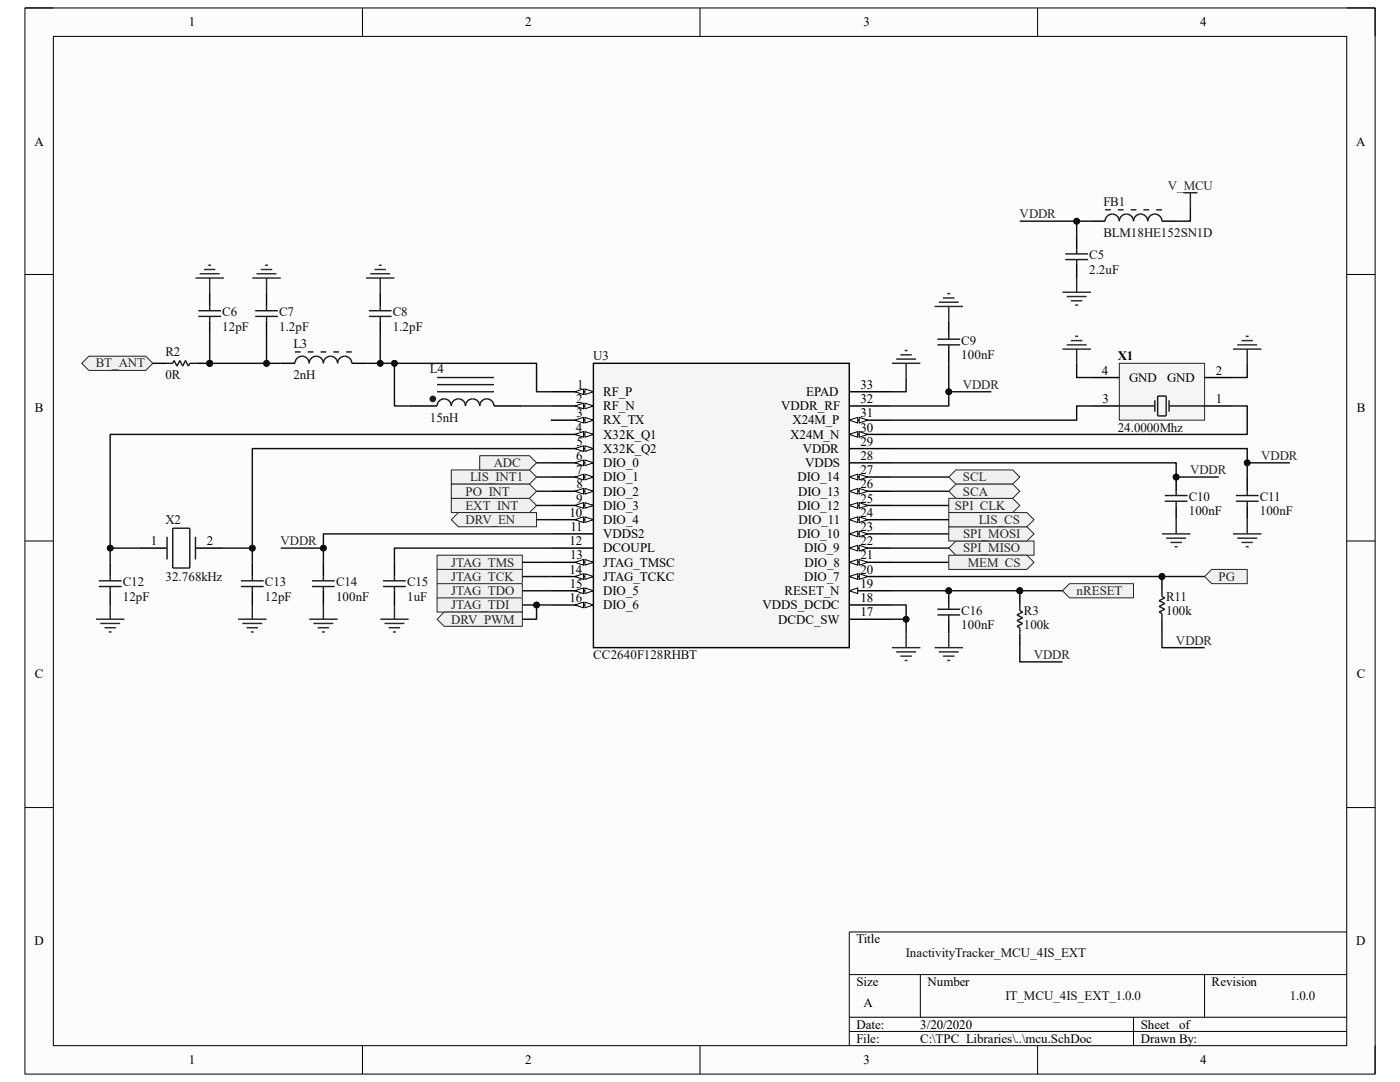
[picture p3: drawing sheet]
<svg xmlns="http://www.w3.org/2000/svg" width="279mm" height="216mm" viewBox="0 0 279 216" stroke-linecap="round" stroke-linejoin="round" font-family="sans-serif">
<path d="M5 1.6h269.4v212.7h-269.4z" fill-rule="evenodd" fill="#fcfcfc"/>
<path d="M5 1.6h269.4v212.7h-269.4z" fill="none" stroke="#000" stroke-width=".2"/>
<path d="M10.6 7.3h258.2v201.4h-258.2z" fill-rule="evenodd" fill="#fcfcfc"/>
<g fill="none" stroke="#000" stroke-width=".2">
<path d="M5 1.6h5.6M10.6 7.3h258.2v201.4h-258.2zM72.3 1.6v5.7M139.7 1.6v5.7M207.1 1.6v5.7M268.8 1.6h5.6v5.7M5 54.8h5.6M268.8 54.8h5.6M5 107.9h5.6M268.8 107.9h5.6M5 161.1h5.6M268.8 161.1h5.6"/>
<path d="M169.5 194.5h99.3M183.7 194.5v8.5M240.4 194.5v8.5M268.8 186h-99.3v22.7M72.3 208.7v5.6M139.7 208.7v5.6M169.5 203h99.3M169.5 205.8h99.3M207.1 208.7v5.6M226.2 203v5.7M274.4 208.7v5.6"/>
</g>
<path d="M81.6 81h5.6M98.6 81h5.6" fill="none" stroke="#000" stroke-width=".29"/>
<path d="M87.2 78.2h11.4M87.2 76.8h11.4M87.2 81a1.42 1.42 0 0 1 1.4-1.4 1.42 1.42 0 0 1 1.5 1.4 1.42 1.42 0 0 1 1.4-1.4 1.42 1.42 0 0 1 1.4 1.4 1.42 1.42 0 0 1 1.4-1.4 1.42 1.42 0 0 1 1.4 1.4 1.42 1.42 0 0 1 1.5-1.4 1.42 1.42 0 0 1 1.4 1.4" fill="none" stroke="#1c1c1c" stroke-width=".29"/>
<circle cx="86.4" cy="79.6" r=".57" fill="#1c1c1c"/>
<circle cx="86.4" cy="79.6" r=".57" fill="none" stroke="#1c1c1c" stroke-width=".2"/>
<path d="M87.2 75.3h11.4" fill="none" stroke="#1c1c1c" stroke-width=".29"/>
<path d="M41.8 58.3v2.9M53.2 58.3v2.9M75.9 58.3v2.9M41.8 64v2.8M53.2 64v2.8M56 72.5h2.9M70.2 72.5h2.8M75.9 64v2.8" fill="none" stroke="#000" stroke-width=".28"/>
<g fill="none" stroke="#1c1c1c" stroke-width=".28">
<path d="M39.6 63.1h4.5M39.6 62h4.5M41.8 61.2v.8M41.8 63.1v.9M50.9 63.1h4.6M50.9 62h4.6M53.2 61.2v.8M53.2 63.1v.9M58.9 72.5a1.42 1.42 0 0 1 1.4-1.4 1.42 1.42 0 0 1 1.4 1.4 1.42 1.42 0 0 1 1.4-1.4 1.42 1.42 0 0 1 1.4 1.4 1.42 1.42 0 0 1 1.5-1.4 1.42 1.42 0 0 1 1.4 1.4 1.42 1.42 0 0 1 1.4-1.4 1.42 1.42 0 0 1 1.4 1.4M58.9 70.2h1.1M61.4 70.2h1.2M64 70.2h1.1"/>
<path d="M66.5 70.2h1.2M69.1 70.2h1.1M73.6 63.1h4.6M73.6 62h4.6M75.9 61.2v.8M75.9 63.1v.9"/>
</g>
<path d="M50.4 55.5h5.6M51.2 54.6h4M52.1 53.8h2.2M52.9 52.9h.6M53.2 55.5v2.8M73 55.5h5.7M73.9 54.6h4M74.7 53.8h2.3M75.6 52.9h.6M75.9 55.5v2.8" fill="none" stroke="#262626" stroke-width=".28"/>
<circle cx="41.8" cy="72.5" r=".57" fill="#0e0e0e"/>
<circle cx="41.8" cy="72.5" r=".57" fill="none" stroke="#0e0e0e" stroke-width=".2"/>
<path d="M30.5 72.5h2.8M39 72.5h2.8" fill="none" stroke="#000" stroke-width=".28"/>
<circle cx="41.8" cy="72.5" r=".57" fill="#0e0e0e"/>
<circle cx="41.8" cy="72.5" r=".57" fill="none" stroke="#0e0e0e" stroke-width=".2"/>
<path d="M33.3 72.5h1.2l.3-.6 .5 1.2 .6-1.2 .6 1.2 .5-1.2 .6 1.2 .3-.6h1.1" fill="none" stroke="#1c1c1c" stroke-width=".28"/>
<path d="M118.4 72.5h51.1v56.7h-51.1z" fill-rule="evenodd" fill="#f5f5f5"/>
<path d="M109.9 78.2h8.5M118.4 72.5h51.1v56.7h-51.1z" fill="none" stroke="#000" stroke-width=".29"/>
<path d="M116.7 77.6l1.7 .6-1.7 .5z" fill="#fbfbfb"/>
<path d="M116.7 77.6l1.7 .6-1.7 .5z" fill="none" stroke="#000" stroke-width=".2"/>
<path d="M114.7 78.2l1.7-.6v1.1z" fill="#fbfbfb"/>
<path d="M114.7 78.2l1.7-.6v1.1z" fill="none" stroke="#000" stroke-width=".2"/>
<path d="M109.9 81h8.5" fill="none" stroke="#000" stroke-width=".29"/>
<path d="M116.7 80.4l1.7 .6-1.7 .6z" fill="#fbfbfb"/>
<path d="M116.7 80.4l1.7 .6-1.7 .6z" fill="none" stroke="#000" stroke-width=".2"/>
<path d="M114.7 81l1.7-.6v1.2z" fill="#fbfbfb"/>
<path d="M114.7 81l1.7-.6v1.2z" fill="none" stroke="#000" stroke-width=".2"/>
<path d="M109.9 83.8h8.5" fill="none" stroke="#000" stroke-width=".29"/>
<path d="M116.7 83.3l1.7 .5-1.7 .6z" fill="#fbfbfb"/>
<path d="M116.7 83.3l1.7 .5-1.7 .6z" fill="none" stroke="#000" stroke-width=".2"/>
<path d="M114.7 83.8l1.7-.5v1.1z" fill="#fbfbfb"/>
<path d="M114.7 83.8l1.7-.5v1.1z" fill="none" stroke="#000" stroke-width=".2"/>
<path d="M109.9 86.7h8.5" fill="none" stroke="#000" stroke-width=".29"/>
<path d="M116.7 86.1l1.7 .6-1.7 .5z" fill="#fbfbfb"/>
<path d="M116.7 86.1l1.7 .6-1.7 .5z" fill="none" stroke="#000" stroke-width=".2"/>
<path d="M114.7 86.7l1.7-.6v1.1z" fill="#fbfbfb"/>
<path d="M114.7 86.7l1.7-.6v1.1z" fill="none" stroke="#000" stroke-width=".2"/>
<path d="M109.9 89.5h8.5" fill="none" stroke="#000" stroke-width=".29"/>
<path d="M116.7 88.9l1.7 .6-1.7 .6z" fill="#fbfbfb"/>
<path d="M116.7 88.9l1.7 .6-1.7 .6z" fill="none" stroke="#000" stroke-width=".2"/>
<path d="M114.7 89.5l1.7-.6v1.2z" fill="#fbfbfb"/>
<path d="M114.7 89.5l1.7-.6v1.2z" fill="none" stroke="#000" stroke-width=".2"/>
<path d="M109.9 92.4h8.5" fill="none" stroke="#000" stroke-width=".29"/>
<path d="M116.7 91.8l1.7 .6-1.7 .5z" fill="#fbfbfb"/>
<path d="M116.7 91.8l1.7 .6-1.7 .5z" fill="none" stroke="#000" stroke-width=".2"/>
<path d="M114.7 92.4l1.7-.6v1.1z" fill="#fbfbfb"/>
<path d="M114.7 92.4l1.7-.6v1.1z" fill="none" stroke="#000" stroke-width=".2"/>
<path d="M109.9 95.2h8.5" fill="none" stroke="#000" stroke-width=".29"/>
<path d="M116.7 94.6l1.7 .6-1.7 .6z" fill="#fbfbfb"/>
<path d="M116.7 94.6l1.7 .6-1.7 .6z" fill="none" stroke="#000" stroke-width=".2"/>
<path d="M114.7 95.2l1.7-.6v1.2z" fill="#fbfbfb"/>
<path d="M114.7 95.2l1.7-.6v1.2z" fill="none" stroke="#000" stroke-width=".2"/>
<path d="M109.9 98h8.5" fill="none" stroke="#000" stroke-width=".29"/>
<path d="M116.7 97.5l1.7 .5-1.7 .6z" fill="#fbfbfb"/>
<path d="M116.7 97.5l1.7 .5-1.7 .6z" fill="none" stroke="#000" stroke-width=".2"/>
<path d="M114.7 98l1.7-.5v1.1z" fill="#fbfbfb"/>
<path d="M114.7 98l1.7-.5v1.1z" fill="none" stroke="#000" stroke-width=".2"/>
<path d="M109.9 100.9h8.5" fill="none" stroke="#000" stroke-width=".29"/>
<path d="M116.7 100.3l1.7 .6-1.7 .5z" fill="#fbfbfb"/>
<path d="M116.7 100.3l1.7 .6-1.7 .5z" fill="none" stroke="#000" stroke-width=".2"/>
<path d="M114.7 100.9l1.7-.6v1.1z" fill="#fbfbfb"/>
<path d="M114.7 100.9l1.7-.6v1.1z" fill="none" stroke="#000" stroke-width=".2"/>
<path d="M109.9 103.7h8.5" fill="none" stroke="#000" stroke-width=".29"/>
<path d="M116.7 103.1l1.7 .6-1.7 .6z" fill="#fbfbfb"/>
<path d="M116.7 103.1l1.7 .6-1.7 .6z" fill="none" stroke="#000" stroke-width=".2"/>
<path d="M114.7 103.7l1.7-.6v1.2z" fill="#fbfbfb"/>
<path d="M114.7 103.7l1.7-.6v1.2z" fill="none" stroke="#000" stroke-width=".2"/>
<path d="M109.9 106.5h8.5M109.9 109.4h8.5M109.9 112.2h8.5" fill="none" stroke="#000" stroke-width=".29"/>
<path d="M116.7 111.6l1.7 .6-1.7 .6z" fill="#fbfbfb"/>
<path d="M116.7 111.6l1.7 .6-1.7 .6z" fill="none" stroke="#000" stroke-width=".2"/>
<path d="M114.7 112.2l1.7-.6v1.2z" fill="#fbfbfb"/>
<path d="M114.7 112.2l1.7-.6v1.2z" fill="none" stroke="#000" stroke-width=".2"/>
<path d="M109.9 115h8.5" fill="none" stroke="#000" stroke-width=".29"/>
<path d="M116.7 114.5l1.7 .5-1.7 .6z" fill="#fbfbfb"/>
<path d="M116.7 114.5l1.7 .5-1.7 .6z" fill="none" stroke="#000" stroke-width=".2"/>
<path d="M114.7 115l1.7-.5v1.1z" fill="#fbfbfb"/>
<path d="M114.7 115l1.7-.5v1.1z" fill="none" stroke="#000" stroke-width=".2"/>
<path d="M109.9 117.9h8.5" fill="none" stroke="#000" stroke-width=".29"/>
<path d="M116.7 117.3l1.7 .6-1.7 .5z" fill="#fbfbfb"/>
<path d="M116.7 117.3l1.7 .6-1.7 .5z" fill="none" stroke="#000" stroke-width=".2"/>
<path d="M114.7 117.9l1.7-.6v1.1z" fill="#fbfbfb"/>
<path d="M114.7 117.9l1.7-.6v1.1z" fill="none" stroke="#000" stroke-width=".2"/>
<path d="M109.9 120.7h8.5" fill="none" stroke="#000" stroke-width=".29"/>
<path d="M116.7 120.1l1.7 .6-1.7 .6z" fill="#fbfbfb"/>
<path d="M116.7 120.1l1.7 .6-1.7 .6z" fill="none" stroke="#000" stroke-width=".2"/>
<path d="M114.7 120.7l1.7-.6v1.2z" fill="#fbfbfb"/>
<path d="M114.7 120.7l1.7-.6v1.2z" fill="none" stroke="#000" stroke-width=".2"/>
<path d="M169.5 117.9h8.5M169.5 123.6h8.5M169.5 120.7h8.5" fill="none" stroke="#000" stroke-width=".29"/>
<path d="M169.5 117.9l1.7-.6v1.1z" fill="#fbfbfb"/>
<path d="M169.5 117.9l1.7-.6v1.1z" fill="none" stroke="#000" stroke-width=".2"/>
<path d="M169.5 115h8.5" fill="none" stroke="#000" stroke-width=".29"/>
<path d="M169.5 115l1.7-.5v1.1z" fill="#fbfbfb"/>
<path d="M169.5 115l1.7-.5v1.1z" fill="none" stroke="#000" stroke-width=".2"/>
<path d="M171.5 114.5l1.7 .5-1.7 .6z" fill="#fbfbfb"/>
<path d="M171.5 114.5l1.7 .5-1.7 .6z" fill="none" stroke="#000" stroke-width=".2"/>
<path d="M169.5 112.2h8.5" fill="none" stroke="#000" stroke-width=".29"/>
<path d="M169.5 112.2l1.7-.6v1.2z" fill="#fbfbfb"/>
<path d="M169.5 112.2l1.7-.6v1.2z" fill="none" stroke="#000" stroke-width=".2"/>
<path d="M171.5 111.6l1.7 .6-1.7 .6z" fill="#fbfbfb"/>
<path d="M171.5 111.6l1.7 .6-1.7 .6z" fill="none" stroke="#000" stroke-width=".2"/>
<path d="M169.5 109.4h8.5" fill="none" stroke="#000" stroke-width=".29"/>
<path d="M169.5 109.4l1.7-.6v1.1z" fill="#fbfbfb"/>
<path d="M169.5 109.4l1.7-.6v1.1z" fill="none" stroke="#000" stroke-width=".2"/>
<path d="M171.5 108.8l1.7 .6-1.7 .5z" fill="#fbfbfb"/>
<path d="M171.5 108.8l1.7 .6-1.7 .5z" fill="none" stroke="#000" stroke-width=".2"/>
<path d="M169.5 106.5h8.5" fill="none" stroke="#000" stroke-width=".29"/>
<path d="M169.5 106.5l1.7-.5v1.1z" fill="#fbfbfb"/>
<path d="M169.5 106.5l1.7-.5v1.1z" fill="none" stroke="#000" stroke-width=".2"/>
<path d="M171.5 106l1.7 .5-1.7 .6z" fill="#fbfbfb"/>
<path d="M171.5 106l1.7 .5-1.7 .6z" fill="none" stroke="#000" stroke-width=".2"/>
<path d="M169.5 103.7h8.5" fill="none" stroke="#000" stroke-width=".29"/>
<path d="M169.5 103.7l1.7-.6v1.2z" fill="#fbfbfb"/>
<path d="M169.5 103.7l1.7-.6v1.2z" fill="none" stroke="#000" stroke-width=".2"/>
<path d="M171.5 103.1l1.7 .6-1.7 .6z" fill="#fbfbfb"/>
<path d="M171.5 103.1l1.7 .6-1.7 .6z" fill="none" stroke="#000" stroke-width=".2"/>
<path d="M169.5 100.9h8.5" fill="none" stroke="#000" stroke-width=".29"/>
<path d="M169.5 100.9l1.7-.6v1.1z" fill="#fbfbfb"/>
<path d="M169.5 100.9l1.7-.6v1.1z" fill="none" stroke="#000" stroke-width=".2"/>
<path d="M171.5 100.3l1.7 .6-1.7 .5z" fill="#fbfbfb"/>
<path d="M171.5 100.3l1.7 .6-1.7 .5z" fill="none" stroke="#000" stroke-width=".2"/>
<path d="M169.5 98h8.5" fill="none" stroke="#000" stroke-width=".29"/>
<path d="M169.5 98l1.7-.5v1.1z" fill="#fbfbfb"/>
<path d="M169.5 98l1.7-.5v1.1z" fill="none" stroke="#000" stroke-width=".2"/>
<path d="M171.5 97.5l1.7 .5-1.7 .6z" fill="#fbfbfb"/>
<path d="M171.5 97.5l1.7 .5-1.7 .6z" fill="none" stroke="#000" stroke-width=".2"/>
<path d="M169.5 95.2h8.5" fill="none" stroke="#000" stroke-width=".29"/>
<path d="M169.5 95.2l1.7-.6v1.2z" fill="#fbfbfb"/>
<path d="M169.5 95.2l1.7-.6v1.2z" fill="none" stroke="#000" stroke-width=".2"/>
<path d="M171.5 94.6l1.7 .6-1.7 .6z" fill="#fbfbfb"/>
<path d="M171.5 94.6l1.7 .6-1.7 .6z" fill="none" stroke="#000" stroke-width=".2"/>
<path d="M169.5 92.4h8.5M169.5 89.5h8.5M169.5 86.7h8.5" fill="none" stroke="#000" stroke-width=".29"/>
<path d="M169.5 86.7l1.7-.6v1.1z" fill="#fbfbfb"/>
<path d="M169.5 86.7l1.7-.6v1.1z" fill="none" stroke="#000" stroke-width=".2"/>
<path d="M171.5 86.1l1.7 .6-1.7 .5z" fill="#fbfbfb"/>
<path d="M171.5 86.1l1.7 .6-1.7 .5z" fill="none" stroke="#000" stroke-width=".2"/>
<path d="M169.5 83.8h8.5" fill="none" stroke="#000" stroke-width=".29"/>
<path d="M169.5 83.8l1.7-.5v1.1z" fill="#fbfbfb"/>
<path d="M169.5 83.8l1.7-.5v1.1z" fill="none" stroke="#000" stroke-width=".2"/>
<path d="M171.5 83.3l1.7 .5-1.7 .6z" fill="#fbfbfb"/>
<path d="M171.5 83.3l1.7 .5-1.7 .6z" fill="none" stroke="#000" stroke-width=".2"/>
<g fill="none" stroke="#000" stroke-width=".29">
<path d="M214.9 47v2.8M214.9 52.6v2.9M217.7 44.1h2.8M231.9 44.1h2.8M169.5 78.2h8.5M189.3 64v2.8M189.3 69.7v2.8M169.5 81h8.5M248.9 95.2v2.8M64.5 112.2v2.8M64.5 117.9v2.8M78.7 112.2v2.8"/>
<path d="M78.7 117.9v2.8M248.9 100.9v2.8"/>
</g>
<g fill="none" stroke="#1c1c1c" stroke-width=".29">
<path d="M212.6 51.8h4.5M212.6 50.7h4.5M214.9 49.8v.9M214.9 51.8v.8M220.5 44.1a1.42 1.42 0 0 1 1.5-1.4 1.42 1.42 0 0 1 1.4 1.4 1.42 1.42 0 0 1 1.4-1.4 1.42 1.42 0 0 1 1.4 1.4 1.42 1.42 0 0 1 1.4-1.4 1.42 1.42 0 0 1 1.5 1.4 1.42 1.42 0 0 1 1.4-1.4 1.42 1.42 0 0 1 1.4 1.4M220.5 41.9h1.2M223.1 41.9h1.1M225.6 41.9h1.2M228.2 41.9h1.1M230.7 41.9h1.2M187.1 67.7h4.5M187.1 68.8h4.5"/>
<path d="M189.3 66.8v.9M189.3 68.8v.9M246.6 98.9h4.6M248.9 98v.9M62.3 115.9h4.5M62.3 117h4.5M64.5 115v.9M64.5 117v.9M76.4 115.9h4.6M76.4 117h4.6M78.7 115v.9M78.7 117v.9"/>
<path d="M246.6 100h4.6M248.9 100v.9"/>
</g>
<g fill="none" stroke="#262626" stroke-width=".29">
<path d="M236.1 38.5h2.9M237.6 38.5v2.8M188.2 59.5h2.3M189.1 58.6h.5M212 58.3h5.7M212.9 59.2h4M214.9 55.5v2.8M178 72.5h5.7M178.8 71.6h4M179.7 70.8h2.3M180.6 69.9h.5M180.8 72.5v2.8"/>
<path d="M186.5 61.2h5.7M187.4 60.3h3.9M189.3 61.2v2.8M213.7 60h2.3M214.6 60.9h.5M61.7 123.6h5.7M62.6 124.4h3.9M63.4 125.3h2.3M64.3 126.1h.5M64.5 120.7v2.9M75.9 123.6h5.7M76.7 124.4h4"/>
<path d="M77.6 125.3h2.3M78.4 126.1h.6M78.7 120.7v2.9M178 129.2h5.7M178.8 130.1h4M179.7 130.9h2.3M180.6 131.8h.5M180.8 126.4v2.8"/>
</g>
<circle cx="234.7" cy="95.2" r=".57" fill="#0e0e0e"/>
<circle cx="234.7" cy="95.2" r=".57" fill="none" stroke="#0e0e0e" stroke-width=".2"/>
<path d="M234.7 95.2v2.8M234.7 100.9v2.8" fill="none" stroke="#000" stroke-width=".29"/>
<circle cx="234.7" cy="95.2" r=".57" fill="#0e0e0e"/>
<circle cx="234.7" cy="95.2" r=".57" fill="none" stroke="#0e0e0e" stroke-width=".2"/>
<path d="M232.5 98.9h4.5M234.7 98v.9M232.5 100h4.5M234.7 100v.9" fill="none" stroke="#1c1c1c" stroke-width=".29"/>
<path d="M231.9 106.5h5.7M232.7 107.4h4M233.6 108.2h2.3M234.4 109.1h.6M234.7 103.7v2.8M246.1 106.5h5.6M246.9 107.4h4M247.8 108.2h2.2M248.6 109.1h.6M248.9 103.7v2.8" fill="none" stroke="#262626" stroke-width=".29"/>
<circle cx="189.3" cy="117.9" r=".57" fill="#0e0e0e"/>
<circle cx="189.3" cy="117.9" r=".57" fill="none" stroke="#0e0e0e" stroke-width=".2"/>
<path d="M189.3 117.9v2.8M189.3 123.6v2.8" fill="none" stroke="#000" stroke-width=".29"/>
<circle cx="189.3" cy="117.9" r=".57" fill="#0e0e0e"/>
<circle cx="189.3" cy="117.9" r=".57" fill="none" stroke="#0e0e0e" stroke-width=".2"/>
<path d="M187.1 121.6h4.5M187.1 122.7h4.5M189.3 120.7v.9M189.3 122.7v.9" fill="none" stroke="#1c1c1c" stroke-width=".29"/>
<path d="M186.5 129.2h5.7M187.4 130.1h3.9M188.2 130.9h2.3M189.1 131.8h.5M189.3 126.4v2.8" fill="none" stroke="#262626" stroke-width=".29"/>
<circle cx="203.5" cy="117.9" r=".57" fill="#0e0e0e"/>
<circle cx="203.5" cy="117.9" r=".57" fill="none" stroke="#0e0e0e" stroke-width=".2"/>
<path d="M203.5 117.9v2.8M203.5 126.4v2.8" fill="none" stroke="#000" stroke-width=".29"/>
<circle cx="203.5" cy="117.9" r=".57" fill="#0e0e0e"/>
<circle cx="203.5" cy="117.9" r=".57" fill="none" stroke="#0e0e0e" stroke-width=".2"/>
<path d="M203.5 120.7v1.2l.6 .2-1.1 .6 1.1 .6-1.1 .5 1.1 .6-1.1 .6 .5 .3v1.1" fill="none" stroke="#1c1c1c" stroke-width=".29"/>
<path d="M223.4 72.5h17v11.3h-17z" fill-rule="evenodd" fill="#f5f5f5"/>
<path d="M223.4 72.5h17v11.3h-17z" fill="none" stroke="#262626" stroke-width=".2"/>
<path d="M217.7 75.3h5.7M240.4 75.3h5.7M217.7 81h5.7M240.4 81h5.7" fill="none" stroke="#000" stroke-width=".29"/>
<path d="M230.5 79.9v2.2M231 79h1.7v4h-1.7zM233.3 79.9v2.2M223.4 81h7.1M233.3 81h7.1" fill="none" stroke="#1c1c1c" stroke-width=".29"/>
<path d="M212 69.7h5.7M212.9 68.8h4M213.7 68h2.3M214.6 67.1h.5M214.9 69.7v2.8M246.1 69.7h5.6M246.9 68.8h4M247.8 68h2.2M248.6 67.1h.6M248.9 69.7v2.8" fill="none" stroke="#262626" stroke-width=".29"/>
<path d="M212 117.9l1.5-1.4h12.7v2.8h-12.7z" fill-rule="evenodd" fill="#f0f0f0"/>
<path d="M212 117.9l1.5-1.4h12.7v2.8h-12.7z" fill="none" stroke="#262626" stroke-width=".2"/>
<path d="M22 112.2v2.8M22 117.9v2.8M50.4 112.2v2.8M50.4 117.9v2.8" fill="none" stroke="#000" stroke-width=".29"/>
<path d="M19.7 115.9h4.6M19.7 117h4.6M22 115v.9M22 117v.9M48.1 115.9h4.5M48.1 117h4.5M50.4 115v.9M50.4 117v.9" fill="none" stroke="#1c1c1c" stroke-width=".29"/>
<path d="M19.2 123.6h5.6M20 124.4h4M20.9 125.3h2.2M21.7 126.1h.6M22 120.7v2.9M47.5 123.6h5.7M48.4 124.4h3.9M49.2 125.3h2.3M50.1 126.1h.5M50.4 120.7v2.9" fill="none" stroke="#262626" stroke-width=".29"/>
<path d="M16.3 72.5l1.4-1.4h11.4l1.4 1.4-1.4 1.4h-11.4z" fill-rule="evenodd" fill="#f0f0f0"/>
<path d="M16.3 72.5l1.4-1.4h11.4l1.4 1.4-1.4 1.4h-11.4z" fill="none" stroke="#262626" stroke-width=".2"/>
<path d="M39 55.5h5.7M39.9 54.6h3.9M40.7 53.8h2.3M41.6 52.9h.5M41.8 55.5v2.8" fill="none" stroke="#262626" stroke-width=".28"/>
<path d="M27.7 109.4h5.6M39 109.4h5.7" fill="none" stroke="#000" stroke-width=".29"/>
<path d="M33.3 107.1v4.5M34.5 105.4h3.4v7.9h-3.4zM39 107.1v4.5" fill="none" stroke="#1c1c1c" stroke-width=".29"/>
<path d="M189.3 99.4h12.8l1.4 1.5-1.4 1.4h-12.8z" fill-rule="evenodd" fill="#f0f0f0"/>
<path d="M189.3 99.4h12.8l1.4 1.5-1.4 1.4h-12.8z" fill="none" stroke="#262626" stroke-width=".2"/>
<path d="M189.3 109.4l1.5-1.5h15.6v2.9h-15.6z" fill-rule="evenodd" fill="#f0f0f0"/>
<path d="M189.3 109.4l1.5-1.5h15.6v2.9h-15.6z" fill="none" stroke="#262626" stroke-width=".2"/>
<path d="M189.3 105.1h15.6l1.5 1.4-1.5 1.4h-15.6z" fill-rule="evenodd" fill="#f0f0f0"/>
<path d="M189.3 105.1h15.6l1.5 1.4-1.5 1.4h-15.6z" fill="none" stroke="#262626" stroke-width=".2"/>
<path d="M190.8 93.8h11.3l1.4 1.4-1.4 1.4h-11.3l-1.5-1.4z" fill-rule="evenodd" fill="#f0f0f0"/>
<path d="M190.8 93.8h11.3l1.4 1.4-1.4 1.4h-11.3l-1.5-1.4z" fill="none" stroke="#262626" stroke-width=".2"/>
<path d="M190.8 96.6h11.3l1.4 1.4-1.4 1.4h-11.3l-1.5-1.4z" fill-rule="evenodd" fill="#f0f0f0"/>
<path d="M190.8 96.6h11.3l1.4 1.4-1.4 1.4h-11.3l-1.5-1.4z" fill="none" stroke="#262626" stroke-width=".2"/>
<path d="M87.2 110.8h17v2.8h-17z" fill-rule="evenodd" fill="#f0f0f0"/>
<path d="M87.2 110.8h17v2.8h-17z" fill="none" stroke="#262626" stroke-width=".2"/>
<path d="M87.2 113.6h17v2.9h-17z" fill-rule="evenodd" fill="#f0f0f0"/>
<path d="M87.2 113.6h17v2.9h-17z" fill="none" stroke="#262626" stroke-width=".2"/>
<path d="M87.2 116.5h17v2.8h-17z" fill-rule="evenodd" fill="#f0f0f0"/>
<path d="M87.2 116.5h17v2.8h-17z" fill="none" stroke="#262626" stroke-width=".2"/>
<path d="M87.2 119.3h17v2.8h-17z" fill-rule="evenodd" fill="#f0f0f0"/>
<path d="M87.2 119.3h17v2.8h-17z" fill="none" stroke="#262626" stroke-width=".2"/>
<path d="M90.1 93.8h15.6l1.4 1.4-1.4 1.4h-15.6z" fill-rule="evenodd" fill="#f0f0f0"/>
<path d="M90.1 93.8h15.6l1.4 1.4-1.4 1.4h-15.6z" fill="none" stroke="#262626" stroke-width=".2"/>
<path d="M95.7 90.9h10l1.4 1.5-1.4 1.4h-10z" fill-rule="evenodd" fill="#f0f0f0"/>
<path d="M95.7 90.9h10l1.4 1.5-1.4 1.4h-10z" fill="none" stroke="#262626" stroke-width=".2"/>
<path d="M87.2 123.6l1.4-1.5h15.6v2.9h-15.6z" fill-rule="evenodd" fill="#f0f0f0"/>
<path d="M87.2 123.6l1.4-1.5h15.6v2.9h-15.6z" fill="none" stroke="#262626" stroke-width=".2"/>
<path d="M189.3 102.3h15.6l1.5 1.4-1.5 1.4h-15.6z" fill-rule="evenodd" fill="#f0f0f0"/>
<path d="M189.3 102.3h15.6l1.5 1.4-1.5 1.4h-15.6z" fill="none" stroke="#262626" stroke-width=".2"/>
<path d="M90.1 99.4h15.6l1.4 1.5-1.4 1.4h-15.6z" fill-rule="evenodd" fill="#f0f0f0"/>
<path d="M90.1 99.4h15.6l1.4 1.5-1.4 1.4h-15.6z" fill="none" stroke="#262626" stroke-width=".2"/>
<path d="M240.4 115l1.4-1.4h7.1v2.9h-7.1z" fill-rule="evenodd" fill="#f0f0f0"/>
<path d="M240.4 115l1.4-1.4h7.1v2.9h-7.1z" fill="none" stroke="#262626" stroke-width=".2"/>
<circle cx="231.9" cy="115" r=".57" fill="#0e0e0e"/>
<circle cx="231.9" cy="115" r=".57" fill="none" stroke="#0e0e0e" stroke-width=".2"/>
<path d="M231.9 115v2.9M231.9 123.6v2.8" fill="none" stroke="#000" stroke-width=".29"/>
<circle cx="231.9" cy="115" r=".57" fill="#0e0e0e"/>
<circle cx="231.9" cy="115" r=".57" fill="none" stroke="#0e0e0e" stroke-width=".2"/>
<path d="M231.9 117.9v1.1l.6 .3-1.2 .6 1.2 .5-1.2 .6 1.2 .6-1.2 .5 .6 .3v1.2" fill="none" stroke="#1c1c1c" stroke-width=".29"/>
<path d="M178 115h62.4" fill="none" stroke="#0e0e0e" stroke-width=".29"/>
<circle cx="231.9" cy="115" r=".57" fill="#0e0e0e"/>
<circle cx="231.9" cy="115" r=".57" fill="none" stroke="#0e0e0e" stroke-width=".2"/>
<path d="M90.1 96.6h15.6l1.4 1.4-1.4 1.4h-15.6z" fill-rule="evenodd" fill="#f0f0f0"/>
<path d="M90.1 96.6h15.6l1.4 1.4-1.4 1.4h-15.6z" fill="none" stroke="#262626" stroke-width=".2"/>
<path d="M90.1 103.7l1.4-1.4h15.6v2.8h-15.6z" fill-rule="evenodd" fill="#f0f0f0"/>
<path d="M90.1 103.7l1.4-1.4h15.6v2.8h-15.6z" fill="none" stroke="#262626" stroke-width=".2"/>
<path d="M22 109.4h5.7" fill="none" stroke="#0e0e0e" stroke-width=".29"/>
<circle cx="22" cy="109.4" r=".57" fill="#0e0e0e"/>
<circle cx="22" cy="109.4" r=".57" fill="none" stroke="#0e0e0e" stroke-width=".2"/>
<path d="M109.9 86.7h-87.9v25.5" fill="none" stroke="#0e0e0e" stroke-width=".29"/>
<circle cx="22" cy="109.4" r=".57" fill="#0e0e0e"/>
<circle cx="22" cy="109.4" r=".57" fill="none" stroke="#0e0e0e" stroke-width=".2"/>
<path d="M53.2 66.8v5.7h-11.4" fill="none" stroke="#0e0e0e" stroke-width=".28"/>
<circle cx="41.8" cy="72.5" r=".57" fill="#0e0e0e"/>
<circle cx="41.8" cy="72.5" r=".57" fill="none" stroke="#0e0e0e" stroke-width=".2"/>
<circle cx="53.2" cy="72.5" r=".57" fill="#0e0e0e"/>
<circle cx="53.2" cy="72.5" r=".57" fill="none" stroke="#0e0e0e" stroke-width=".2"/>
<path d="M44.7 109.4h5.7v2.8" fill="none" stroke="#0e0e0e" stroke-width=".29"/>
<circle cx="50.4" cy="109.4" r=".57" fill="#0e0e0e"/>
<circle cx="50.4" cy="109.4" r=".57" fill="none" stroke="#0e0e0e" stroke-width=".2"/>
<path d="M109.9 89.5h-59.5v19.9" fill="none" stroke="#0e0e0e" stroke-width=".29"/>
<circle cx="50.4" cy="109.4" r=".57" fill="#0e0e0e"/>
<circle cx="50.4" cy="109.4" r=".57" fill="none" stroke="#0e0e0e" stroke-width=".2"/>
<path d="M53.2 72.5h2.8" fill="none" stroke="#0e0e0e" stroke-width=".28"/>
<circle cx="53.2" cy="72.5" r=".57" fill="#0e0e0e"/>
<circle cx="53.2" cy="72.5" r=".57" fill="none" stroke="#0e0e0e" stroke-width=".2"/>
<path d="M56 109.4h8.5" fill="none" stroke="#0e0e0e" stroke-width=".29"/>
<circle cx="64.5" cy="109.4" r=".57" fill="#0e0e0e"/>
<circle cx="64.5" cy="109.4" r=".57" fill="none" stroke="#0e0e0e" stroke-width=".2"/>
<path d="M109.9 106.5h-45.4v5.7" fill="none" stroke="#0e0e0e" stroke-width=".29"/>
<circle cx="64.5" cy="109.4" r=".57" fill="#0e0e0e"/>
<circle cx="64.5" cy="109.4" r=".57" fill="none" stroke="#0e0e0e" stroke-width=".2"/>
<path d="M73 72.5h2.9" fill="none" stroke="#0e0e0e" stroke-width=".28"/>
<circle cx="75.9" cy="72.5" r=".57" fill="#0e0e0e"/>
<circle cx="75.9" cy="72.5" r=".57" fill="none" stroke="#0e0e0e" stroke-width=".2"/>
<path d="M75.9 66.8v5.7h2.8" fill="none" stroke="#0e0e0e" stroke-width=".28"/>
<circle cx="78.7" cy="72.5" r=".57" fill="#0e0e0e"/>
<circle cx="78.7" cy="72.5" r=".57" fill="none" stroke="#0e0e0e" stroke-width=".2"/>
<circle cx="75.9" cy="72.5" r=".57" fill="#0e0e0e"/>
<circle cx="75.9" cy="72.5" r=".57" fill="none" stroke="#0e0e0e" stroke-width=".2"/>
<path d="M109.9 78.2h-2.8v-5.7h-28.4v8.5h2.9M109.9 109.4h-31.2v2.8" fill="none" stroke="#0e0e0e" stroke-width=".29"/>
<circle cx="78.7" cy="72.5" r=".57" fill="#0e0e0e"/>
<circle cx="78.7" cy="72.5" r=".57" fill="none" stroke="#0e0e0e" stroke-width=".2"/>
<path d="M107.1 120.7v2.9h-2.9" fill="none" stroke="#0e0e0e" stroke-width=".29"/>
<circle cx="107.1" cy="120.7" r=".57" fill="#0e0e0e"/>
<circle cx="107.1" cy="120.7" r=".57" fill="none" stroke="#0e0e0e" stroke-width=".2"/>
<path d="M104.2 120.7h5.7" fill="none" stroke="#0e0e0e" stroke-width=".29"/>
<circle cx="107.1" cy="120.7" r=".57" fill="#0e0e0e"/>
<circle cx="107.1" cy="120.7" r=".57" fill="none" stroke="#0e0e0e" stroke-width=".2"/>
<path d="M104.2 81h5.7M107.1 98h2.8M107.1 95.2h2.8M107.1 92.4h2.8M104.2 117.9h5.7M104.2 115h5.7M104.2 112.2h5.7M107.1 103.7h2.8M107.1 100.9h2.8M178 120.7h2.8v2.9h-2.8" fill="none" stroke="#0e0e0e" stroke-width=".29"/>
<circle cx="180.8" cy="123.6" r=".57" fill="#0e0e0e"/>
<circle cx="180.8" cy="123.6" r=".57" fill="none" stroke="#0e0e0e" stroke-width=".2"/>
<path d="M178 117.9h25.5" fill="none" stroke="#0e0e0e" stroke-width=".29"/>
<circle cx="189.3" cy="117.9" r=".57" fill="#0e0e0e"/>
<circle cx="189.3" cy="117.9" r=".57" fill="none" stroke="#0e0e0e" stroke-width=".2"/>
<circle cx="203.5" cy="117.9" r=".57" fill="#0e0e0e"/>
<circle cx="203.5" cy="117.9" r=".57" fill="none" stroke="#0e0e0e" stroke-width=".2"/>
<path d="M178 92.4h56.7v2.8h8.5M178 98h11.3M178 95.2h11.3M178 112.2h11.3M178 109.4h11.3M178 106.5h11.3M178 103.7h11.3M178 100.9h11.3" fill="none" stroke="#0e0e0e" stroke-width=".29"/>
<circle cx="234.7" cy="95.2" r=".57" fill="#0e0e0e"/>
<circle cx="234.7" cy="95.2" r=".57" fill="none" stroke="#0e0e0e" stroke-width=".2"/>
<path d="M178 89.5h70.9v5.7" fill="none" stroke="#0e0e0e" stroke-width=".29"/>
<circle cx="248.9" cy="92.4" r=".57" fill="#0e0e0e"/>
<circle cx="248.9" cy="92.4" r=".57" fill="none" stroke="#0e0e0e" stroke-width=".2"/>
<path d="M189.3 72.5v8.5h-11.3M217.7 81h-2.8v2.8h-36.9M246.1 81h2.8v5.7h-70.9" fill="none" stroke="#0e0e0e" stroke-width=".29"/>
<circle cx="189.3" cy="78.2" r=".57" fill="#0e0e0e"/>
<circle cx="189.3" cy="78.2" r=".57" fill="none" stroke="#0e0e0e" stroke-width=".2"/>
<path d="M180.8 75.3v2.9h-2.8M189.3 78.2h8.6" fill="none" stroke="#0e0e0e" stroke-width=".29"/>
<circle cx="189.3" cy="78.2" r=".57" fill="#0e0e0e"/>
<circle cx="189.3" cy="78.2" r=".57" fill="none" stroke="#0e0e0e" stroke-width=".2"/>
<path d="M203.5 117.9h8.5M203.5 129.2v2.9h8.5" fill="none" stroke="#0e0e0e" stroke-width=".29"/>
<circle cx="203.5" cy="117.9" r=".57" fill="#0e0e0e"/>
<circle cx="203.5" cy="117.9" r=".57" fill="none" stroke="#0e0e0e" stroke-width=".2"/>
<path d="M203.5 44.1h14.2" fill="none" stroke="#0e0e0e" stroke-width=".29"/>
<circle cx="214.9" cy="44.1" r=".57" fill="#0e0e0e"/>
<circle cx="214.9" cy="44.1" r=".57" fill="none" stroke="#0e0e0e" stroke-width=".2"/>
<path d="M237.6 41.3v2.8h-2.9M214.9 72.5v2.8h2.8M248.9 72.5v2.8h-2.8M248.9 92.4h8.5M231.9 126.4v2.8h8.5" fill="none" stroke="#0e0e0e" stroke-width=".29"/>
<circle cx="248.9" cy="92.4" r=".57" fill="#0e0e0e"/>
<circle cx="248.9" cy="92.4" r=".57" fill="none" stroke="#0e0e0e" stroke-width=".2"/>
<path d="M41.8 66.8v5.7" fill="none" stroke="#0e0e0e" stroke-width=".28"/>
<circle cx="41.8" cy="72.5" r=".57" fill="#0e0e0e"/>
<circle cx="41.8" cy="72.5" r=".57" fill="none" stroke="#0e0e0e" stroke-width=".2"/>
<path d="M180.8 123.6v2.8" fill="none" stroke="#0e0e0e" stroke-width=".29"/>
<circle cx="180.8" cy="123.6" r=".57" fill="#0e0e0e"/>
<circle cx="180.8" cy="123.6" r=".57" fill="none" stroke="#0e0e0e" stroke-width=".2"/>
<path d="M214.9 44.1v2.9" fill="none" stroke="#0e0e0e" stroke-width=".29"/>
<circle cx="214.9" cy="44.1" r=".57" fill="#0e0e0e"/>
<circle cx="214.9" cy="44.1" r=".57" fill="none" stroke="#0e0e0e" stroke-width=".2"/>
<path d="M189.3 110.8h15.6l1.5 1.4-1.5 1.4h-15.6z" fill-rule="evenodd" fill="#f0f0f0"/>
<path d="M189.3 110.8h15.6l1.5 1.4-1.5 1.4h-15.6z" fill="none" stroke="#262626" stroke-width=".2"/>
<g font-size="2.6">
<text x="37.7" y="5.2">1</text>
<text x="104.8" y="5.2">2</text>
<text x="172.3" y="5.2">3</text>
<text x="239.5" y="5.2">4</text>
<text x="6.9" y="29">A</text>
<text x="270.7" y="29">A</text>
<text x="223.1" y="71.9">X1</text>
<text x="115.2" y="77.6">1</text>
<text x="171.7" y="77.6">33</text>
<text x="219.9" y="74.8">4</text>
<text x="225.3" y="76.2">GND</text>
<text x="232.9" y="76.2">GND</text>
<text x="242.7" y="74.8">2</text>
<text x="7" y="82.2">B</text>
<text x="115" y="80.4">2</text>
<text x="115.1" y="83.3">3</text>
<text x="120.4" y="79">RF_P</text>
<text x="120.4" y="81.8">RF_N</text>
<text x="155.9" y="81.8">VDDR_RF</text>
<text x="160.9" y="79">EPAD</text>
<text x="171.7" y="83.3">31</text>
<text x="171.7" y="80.4">32</text>
<text x="220" y="80.4">3</text>
<text x="242.7" y="80.4">1</text>
<text x="270.8" y="82.2">B</text>
<text x="114.9" y="86.1">4</text>
<text x="115" y="88.9">5</text>
<text x="120.4" y="84.7">RX_TX</text>
<text x="120.4" y="87.5">X32K_Q1</text>
<text x="157.7" y="87.5">X24M_N</text>
<text x="158.2" y="84.7">X24M_P</text>
<text x="171.7" y="88.9">29</text>
<text x="171.7" y="86.1">30</text>
<text x="115" y="91.8">6</text>
<text x="115" y="94.6">7</text>
<text x="120.4" y="90.3">X32K_Q2</text>
<text x="120.4" y="93.2">DIO_0</text>
<text x="160.2" y="90.3">VDDR</text>
<text x="160.7" y="93.2">VDDS</text>
<text x="171.7" y="94.6">27</text>
<text x="171.7" y="91.8">28</text>
<text x="115" y="100.3">9</text>
<text x="115" y="97.5">8</text>
<text x="120.4" y="96.1">DIO_1</text>
<text x="120.4" y="98.9">DIO_2</text>
<text x="120.4" y="101.7">DIO_3</text>
<text x="159.2" y="101.7">DIO_12</text>
<text x="159.2" y="96.1">DIO_14</text>
<text x="159.3" y="98.9">DIO_13</text>
<text x="171.7" y="100.3">25</text>
<text x="171.7" y="97.5">26</text>
<text x="113.7" y="103.1">10</text>
<text x="113.9" y="106">11</text>
<text x="120.4" y="104.6">DIO_4</text>
<text x="120.4" y="107.4">VDDS2</text>
<text x="159.2" y="107.4">DIO_10</text>
<text x="159.4" y="104.6">DIO_11</text>
<text x="171.7" y="106">23</text>
<text x="171.7" y="103.1">24</text>
<text x="30.1" y="108.8">1</text>
<text x="41.3" y="108.8">2</text>
<text x="113.7" y="108.8">12</text>
<text x="113.8" y="111.6">13</text>
<text x="120.4" y="110.2">DCOUPL</text>
<text x="120.4" y="113.1">JTAG_TMSC</text>
<text x="160.5" y="110.2">DIO_9</text>
<text x="160.5" y="113.1">DIO_8</text>
<text x="171.7" y="111.6">21</text>
<text x="171.7" y="108.8">22</text>
<text x="113.7" y="114.5">14</text>
<text x="113.7" y="117.3">15</text>
<text x="120.4" y="115.9">JTAG_TCKC</text>
<text x="120.4" y="118.7">DIO_5</text>
<text x="156.5" y="118.7">RESET_N</text>
<text x="160.5" y="115.9">DIO_7</text>
<text x="171.7" y="117.3">19</text>
<text x="171.7" y="114.5">20</text>
<text x="113.7" y="120.1">16</text>
<text x="120.4" y="121.6">DIO_6</text>
<text x="152.2" y="121.6">VDDS_DCDC</text>
<text x="155.3" y="124.4">DCDC_SW</text>
<text x="171.7" y="123">17</text>
<text x="171.7" y="120.1">18</text>
<text x="7" y="135.4">C</text>
<text x="270.8" y="135.4">C</text>
<text x="6.9" y="188.6">D</text>
<text x="170.9" y="188.2">Title</text>
<text x="270.7" y="188.6">D</text>
<text x="170.9" y="196.7">Size</text>
<text x="185.1" y="196.7">Number</text>
<text x="241.8" y="196.7">Revision</text>
<text x="172.3" y="201">A</text>
<text x="170.9" y="205.2">Date:</text>
<text x="170.9" y="208.1">File:</text>
<text x="183.6" y="208.1">C:\TPC_Libraries\..\mcu.SchDoc</text>
<text x="183.6" y="205.2">3/20/2020</text>
<text x="227.7" y="205.2">Sheet</text>
<text x="227.7" y="208.1">Drawn By:</text>
<text x="235.3" y="205.2">of</text>
<text x="37.7" y="212.3">1</text>
<text x="104.8" y="212.3">2</text>
<text x="172.3" y="212.3">3</text>
<text x="239.5" y="212.3">4</text>
</g>
<g font-size="2.6" fill="#0e0e0e">
<text x="220.2" y="41">FB1</text>
<text x="220.2" y="47.2">BLM18HE152SN1D</text>
<text x="217.4" y="51.8">C5</text>
<text x="217.4" y="54.6">2.2uF</text>
<text x="44.4" y="63.1">C6</text>
<text x="44.4" y="66">12pF</text>
<text x="55.7" y="63.1">C7</text>
<text x="55.7" y="66">1.2pF</text>
<text x="78.4" y="63.1">C8</text>
<text x="78.4" y="66">1.2pF</text>
<text x="33" y="71.1">R2</text>
<text x="58.5" y="69.4">L3</text>
<text x="118.4" y="71.9">U3</text>
<text x="191.9" y="68.8">C9</text>
<text x="191.9" y="71.6">100nF</text>
<text x="33" y="75.6">0R</text>
<text x="58.5" y="75.6">2nH</text>
<text x="85.8" y="74.5">L4</text>
<text x="85.8" y="84.1">15nH</text>
<text x="223.1" y="86.1">24.0000Mhz</text>
<text x="237.2" y="100">C10</text>
<text x="251.4" y="100">C11</text>
<text x="33" y="104.6">X2</text>
<text x="237.2" y="102.8">100nF</text>
<text x="251.4" y="102.8">100nF</text>
<text x="24.5" y="117">C12</text>
<text x="24.5" y="119.8">12pF</text>
<text x="33" y="115.9">32.768kHz</text>
<text x="52.9" y="117">C13</text>
<text x="52.9" y="119.8">12pF</text>
<text x="67.1" y="117">C14</text>
<text x="67.1" y="119.8">100nF</text>
<text x="81.2" y="117">C15</text>
<text x="81.2" y="119.8">1uF</text>
<text x="232.7" y="119.8">R11</text>
<text x="191.9" y="122.7">C16</text>
<text x="191.9" y="125.5">100nF</text>
<text x="204.3" y="122.7">R3</text>
<text x="204.3" y="125.5">100k</text>
<text x="232.7" y="122.7">100k</text>
<text x="118.4" y="131.5">CC2640F128RHBT</text>
<text x="180.8" y="191.1">InactivityTracker_MCU_4IS_EXT</text>
<text x="200.7" y="199.6">IT_MCU_4IS_EXT_1.0.0</text>
<text x="257.4" y="199.6">1.0.0</text>
</g>
<g font-size="2.6" fill="#262626">
<text x="233.1" y="37.9">V_MCU</text>
<text x="203.5" y="43.6">VDDR</text>
<text x="19.1" y="73.3">BT_ANT</text>
<text x="192.2" y="77.6">VDDR</text>
<text x="98.6" y="93.2">ADC</text>
<text x="237.5" y="94.6">VDDR</text>
<text x="251.7" y="91.8">VDDR</text>
<text x="92.9" y="101.7">EXT_INT</text>
<text x="92.9" y="98.9">PO_INT</text>
<text x="93.9" y="96.1">LIS_INT1</text>
<text x="190.5" y="101.7">SPI_CLK</text>
<text x="192.2" y="96.1">SCL</text>
<text x="192.2" y="98.9">SCA</text>
<text x="92.9" y="104.6">DRV_EN</text>
<text x="192.2" y="107.4">SPI_MOSI</text>
<text x="195.4" y="104.6">LIS_CS</text>
<text x="56" y="108.8">VDDR</text>
<text x="90" y="113.1">JTAG_TMS</text>
<text x="192.2" y="110.2">SPI_MISO</text>
<text x="193.1" y="113.1">MEM_CS</text>
<text x="90" y="115.9">JTAG_TCK</text>
<text x="90" y="118.7">JTAG_TDO</text>
<text x="214.8" y="118.7">nRESET</text>
<text x="243.2" y="115.9">PG</text>
<text x="90" y="121.6">JTAG_TDI</text>
<text x="90" y="124.4">DRV_PWM</text>
<text x="206.3" y="131.5">VDDR</text>
<text x="234.7" y="128.7">VDDR</text>
</g>
</svg>
